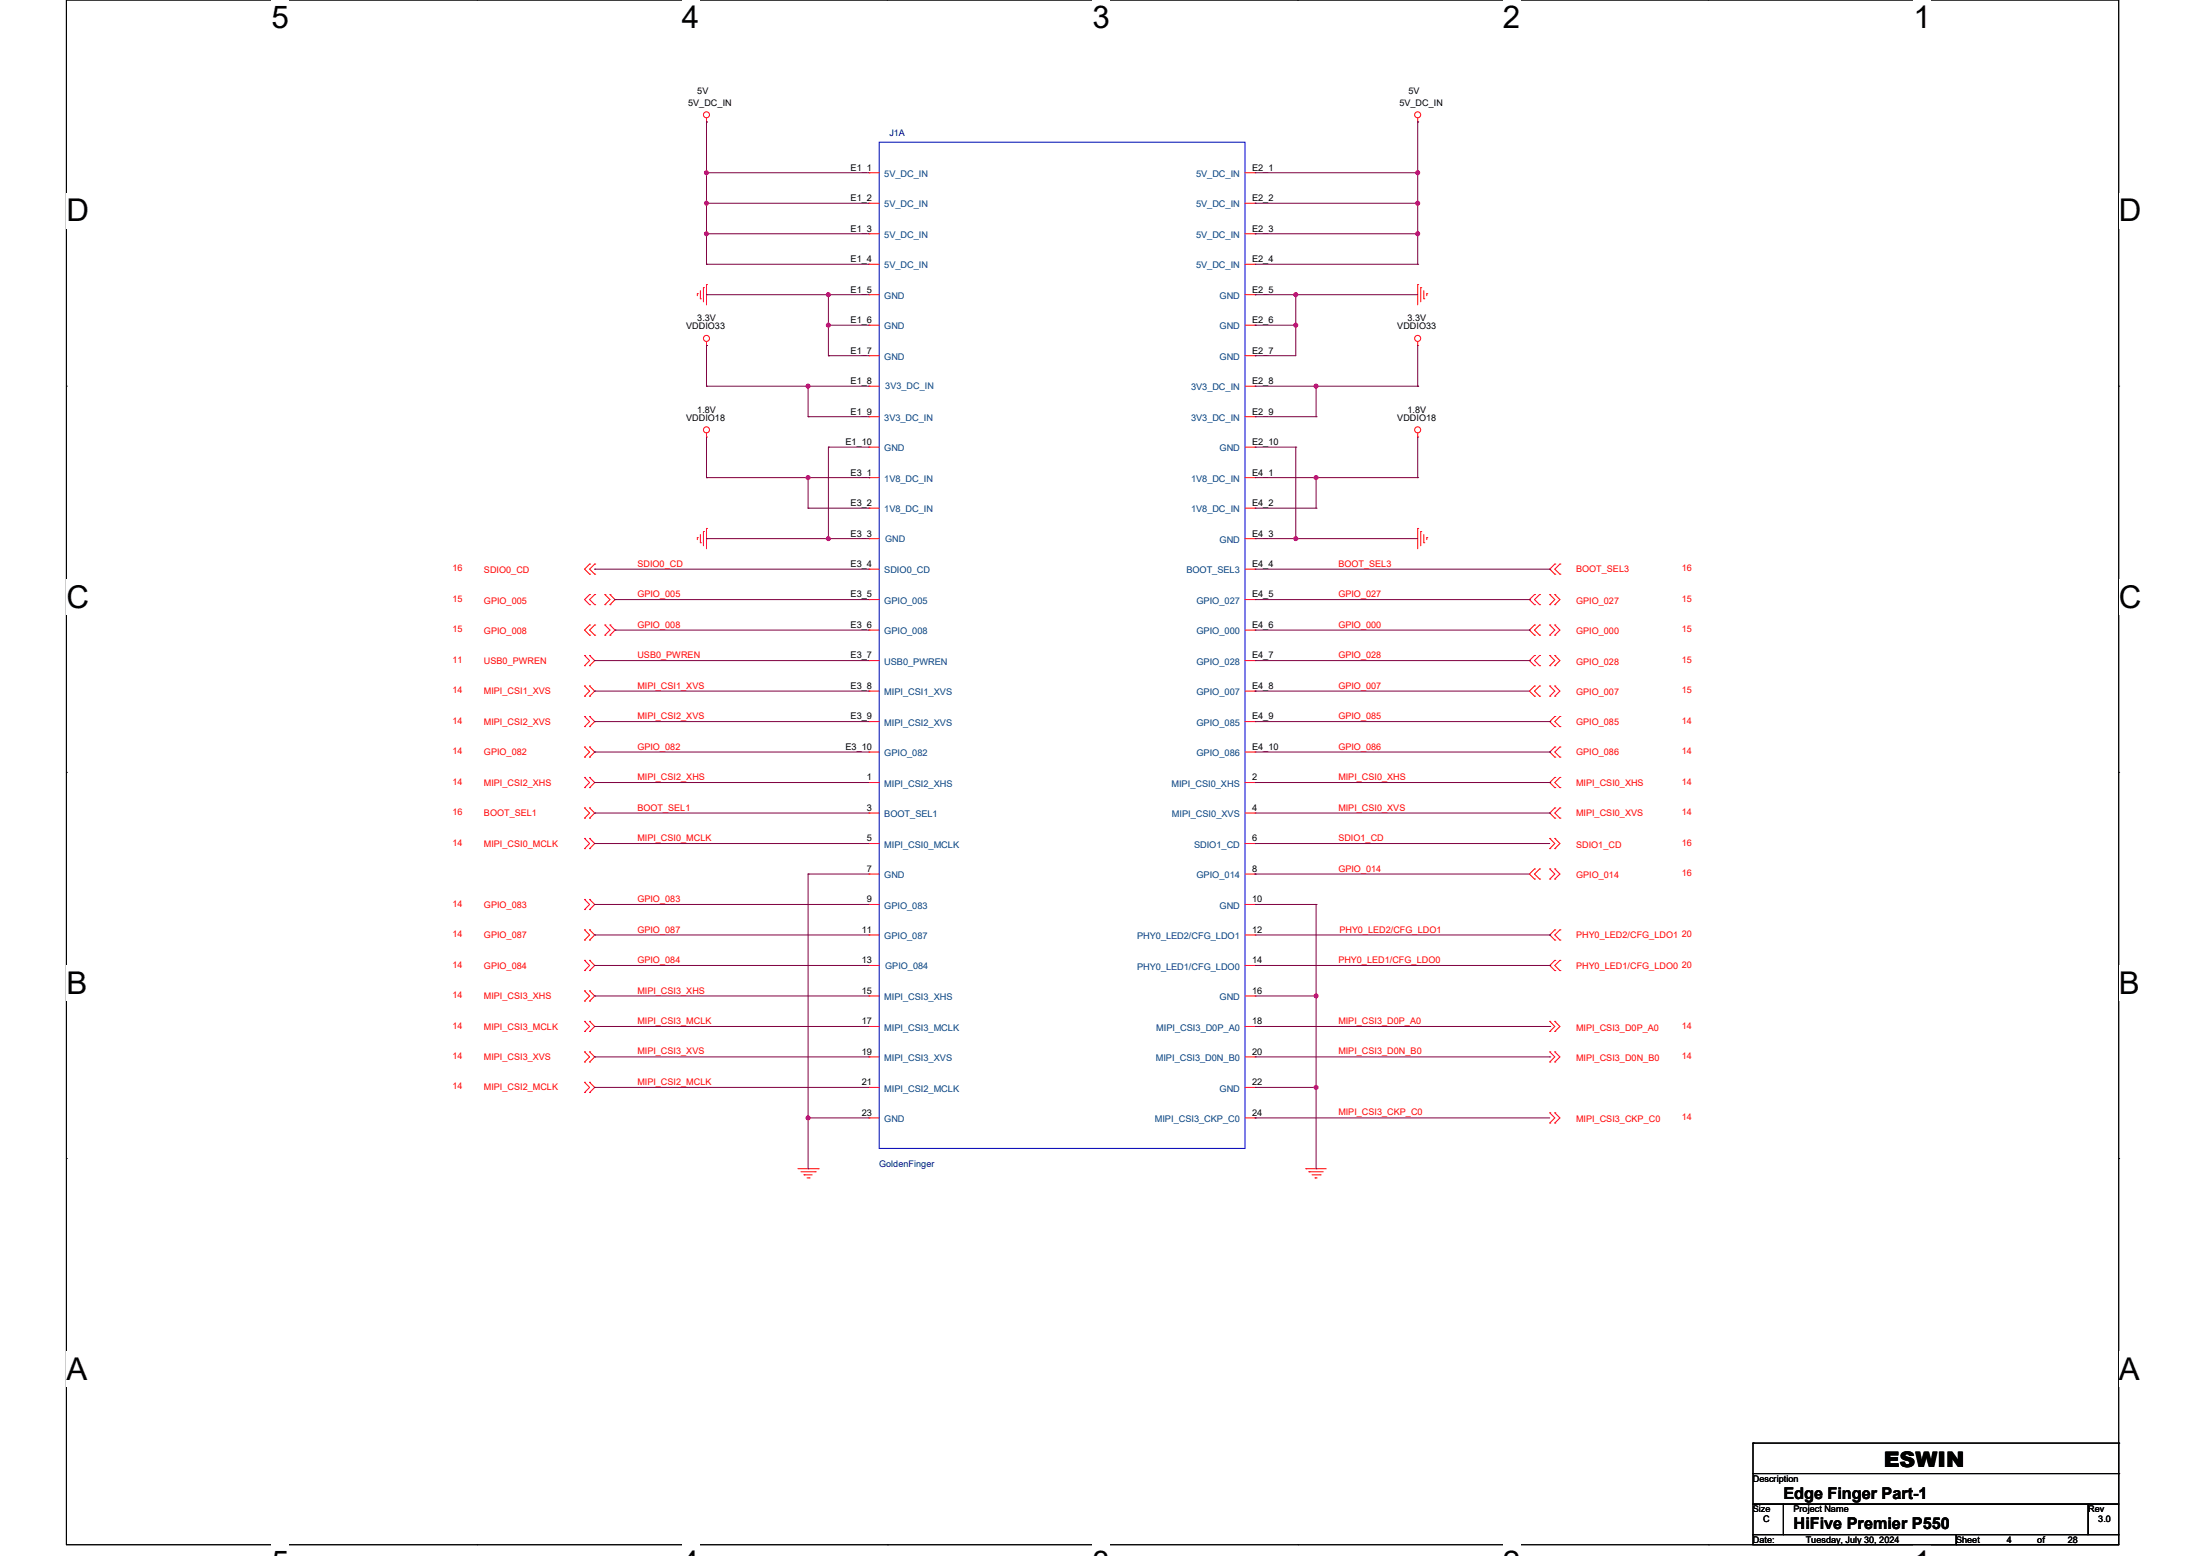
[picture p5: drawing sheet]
<svg xmlns="http://www.w3.org/2000/svg" width="297mm" height="210mm" viewBox="0 0 297 210" stroke-linecap="round" stroke-linejoin="round" font-family="sans-serif">
<path d="M9 0h277v208.5h-277z" fill="none" stroke="#000" stroke-width=".14"/>
<g fill="#fff">
<path d="M36.7 0h2.3v4.7h-2.3z"/>
<path d="M36.7 208.5h2.3v1.5h-2.3z"/>
</g>
<path d="M64.4 0h.1M64.4 208.5h.1" fill="none" stroke="#000" stroke-width=".14"/>
<g fill="#fff">
<path d="M92.1 0h2.3v4.7h-2.3z"/>
<path d="M92.1 208.5h2.3v1.5h-2.3z"/>
</g>
<path d="M119.8 0h.1M119.8 208.5h.1" fill="none" stroke="#000" stroke-width=".14"/>
<g fill="#fff">
<path d="M147.5 0h2.3v4.7h-2.3z"/>
<path d="M147.5 208.5h2.3v1.5h-2.3z"/>
</g>
<path d="M175.2 0h.1M175.2 208.5h.1" fill="none" stroke="#000" stroke-width=".14"/>
<g fill="#fff">
<path d="M202.9 0h2.3v4.7h-2.3z"/>
<path d="M202.9 208.5h2.3v1.5h-2.3z"/>
</g>
<path d="M230.6 0h.1M230.6 208.5h.1" fill="none" stroke="#000" stroke-width=".14"/>
<g fill="#fff">
<path d="M258.3 0h2.4v4.7h-2.4z"/>
<path d="M258.3 208.5h2.4v1.5h-2.4z"/>
<path d="M9 26.1h3v4.7h-3z"/>
<path d="M286 26.1h3.1v4.7h-3.1z"/>
<path d="M9 78.2h3v4.7h-3z"/>
<path d="M286 78.2h3.1v4.7h-3.1z"/>
</g>
<path d="M9 52.1h.1M286 52.1h.1" fill="none" stroke="#000" stroke-width=".14"/>
<g fill="#fff">
<path d="M9 130.3h2.8v4.7h-2.8z"/>
<path d="M286 130.3h2.9v4.7h-2.9z"/>
</g>
<path d="M9 104.2h.1M286 104.2h.1" fill="none" stroke="#000" stroke-width=".14"/>
<g fill="#fff">
<path d="M9 182.4h2.8v4.7h-2.8z"/>
<path d="M286 182.4h2.9v4.7h-2.9z"/>
</g>
<g fill="none" stroke="#000" stroke-width=".14">
<path d="M9 156.4h.1M286 156.4h.1M236.7 198.9h49.3v4.1h-49.3zM236.7 194.8h.1M236.7 194.8v4.1M236.7 194.8h49.3M286 194.8h.1M286 198.9h.1M286 194.8v4.1M236.7 203h4.1v4.1h-4.1zM236.7 207.1h27.4v1.4h-27.4zM240.8 203h41.1v4.1h-41.1z"/>
<path d="M264.1 207.1h21.9v1.4h-21.9zM281.9 203h4.1v4.1h-4.1z"/>
</g>
<g fill="none" stroke="#f00" stroke-width=".14">
<path d="M95.4 16.5h.1M95.4 15.9v.6M191.4 16.5h.1M191.4 15.9v.6M94.1 39.6h.1M94.1 39.6v.3M94.6 39.2v1.1M95 38.8h.1M95 38.8v1.9M95.4 38.4h.1M95.4 38.4v2.7M117.3 23.3h.1"/>
<path d="M117.3 27.4h.1M117.3 31.5h.1M117.3 35.7h.1M117.3 39.8h.1M117.3 23.3h1.4M117.3 27.4h1.4M117.3 31.5h1.4M117.3 35.7h1.4M117.3 39.8h1.4M168.1 23.3h1.3M168.1 27.4h1.3M168.1 31.5h1.3"/>
<path d="M168.1 35.7h1.3M168.1 39.8h1.3M169.4 23.3h.1M169.4 27.4h.1M169.4 31.5h.1M169.4 35.7h.1M169.4 39.8h.1M191.4 38.4h.1M191.4 38.4v2.7M191.8 38.8h.1M191.8 38.8v1.9M192.2 39.2v1.1"/>
<path d="M192.6 39.6h.1M192.6 39.6v.3M94.6 40.3h.1M95.4 46.6h.1M95.4 59h.1M95.4 46.1v.5M95.4 58.4v.6M117.3 43.9h.1M117.3 48h.1M117.3 52.1h.1M117.3 56.2h.1M117.3 43.9h1.4"/>
<path d="M117.3 48h1.4M117.3 52.1h1.4M117.3 56.2h1.4M168.1 43.9h1.3M168.1 48h1.3M168.1 52.1h1.3M168.1 56.2h1.3M169.4 43.9h.1M169.4 48h.1M169.4 52.1h.1M169.4 56.2h.1M191.4 46.6h.1"/>
<path d="M191.4 59h.1M191.4 46.1v.5M191.4 58.4v.6M192.2 40.3h.1M79.6 77.5h.1M79.6 76.1h.1M79.6 76.1l-.7 .7 .7 .7M80.3 77.5h.1M80.3 76.1h.1M80.3 76.1l-.7 .7 .7 .7M94.1 72.6h.1M94.1 72.6v.2"/>
<path d="M94.6 73.2h.1M94.6 72.1v1.1M95 71.7h.1M95 71.7v2M95.4 71.3h.1M95.4 71.3v2.8M117.3 60.3h.1M117.3 64.5h.1M117.3 68.6h.1M117.3 72.7h.1M117.3 76.8h.1M117.3 60.3h1.4"/>
<path d="M117.3 64.5h1.4M117.3 68.6h1.4M117.3 72.7h1.4M117.3 76.8h1.4M168.1 60.3h1.3M168.1 64.5h1.3M168.1 68.6h1.3M168.1 72.7h1.3M168.1 76.8h1.3M169.4 60.3h.1M169.4 64.5h.1M169.4 68.6h.1"/>
<path d="M169.4 72.7h.1M169.4 76.8h.1M191.4 71.3h.1M191.4 71.3v2.8M191.8 71.7h.1M191.8 71.7v2M192.2 73.2h.1M192.2 72.1v1.1M192.6 72.6h.1M192.6 72.6v.2M209.9 76.1h.1M209.9 77.5h.1"/>
<path d="M209.9 76.1l-.7 .7 .7 .7M210.6 77.5h.1M210.6 76.1h.1M210.6 76.1l-.7 .7 .7 .7M78.9 98.1h.1M78.9 96.7h.1M78.9 89.8h.1M78.9 88.5h.1M78.9 94h.1M78.9 92.6h.1M78.9 96.7l.7 .7-.7 .7M78.9 88.5l.7 .7-.7 .6"/>
<path d="M78.9 92.6l.7 .7-.7 .7M79.6 96.7h.1M79.6 98.1h.1M79.6 81.6h.1M79.6 80.2h.1M79.6 85.7h.1M79.6 84.3h.1M79.6 88.5h.1M79.6 89.8h.1M79.6 92.6h.1M79.6 94h.1M79.6 96.7l.7 .7-.7 .7"/>
<path d="M79.6 80.2l-.7 .7 .7 .7M79.6 84.3l-.7 .7 .7 .7M79.6 88.5l.7 .7-.7 .6M79.6 92.6l.7 .7-.7 .7M80.3 81.6h.1M80.3 80.2h.1M80.3 85.7h.1M80.3 84.3h.1M80.3 80.2l-.7 .7 .7 .7M80.3 84.3l-.7 .7 .7 .7M81.7 81.6h.1M81.7 80.2h.1"/>
<path d="M81.7 85.7h.1M81.7 84.3h.1M81.7 80.2l.6 .7-.6 .7M81.7 84.3l.6 .7-.6 .7M82.3 80.2h.1M82.3 81.6h.1M82.3 84.3h.1M82.3 85.7h.1M82.3 80.2l.7 .7-.7 .7M82.3 84.3l.7 .7-.7 .7M117.3 80.9h.1M117.3 85h.1"/>
<path d="M117.3 89.2h.1M117.3 93.3h.1M117.3 97.4h.1M117.3 80.9h1.4M117.3 85h1.4M117.3 89.2h1.4M117.3 93.3h1.4M117.3 97.4h1.4M168.1 80.9h1.3M168.1 85h1.3M168.1 89.2h1.3M168.1 93.3h1.3"/>
<path d="M168.1 97.4h1.3M169.4 80.9h.1M169.4 85h.1M169.4 89.2h.1M169.4 93.3h.1M169.4 97.4h.1M207.2 88.5h.1M207.2 89.8h.1M207.2 92.6h.1M207.2 94h.1M207.2 80.2h.1M207.2 81.6h.1"/>
<path d="M207.2 84.3h.1M207.2 85.7h.1M207.2 88.5l-.7 .7 .7 .6M207.2 92.6l-.7 .7 .7 .7M207.2 80.2l-.7 .7 .7 .7M207.2 84.3l-.7 .7 .7 .7M207.8 89.8h.1M207.8 88.5h.1M207.8 94h.1M207.8 92.6h.1M207.8 81.6h.1M207.8 80.2h.1"/>
<path d="M207.8 85.7h.1M207.8 84.3h.1M207.8 88.5l-.6 .7 .6 .6M207.8 92.6l-.6 .7 .6 .7M207.8 80.2l-.6 .7 .6 .7M207.8 84.3l-.6 .7 .6 .7M209.2 89.8h.1M209.2 88.5h.1M209.2 94h.1M209.2 92.6h.1M209.2 81.6h.1M209.2 80.2h.1"/>
<path d="M209.2 85.7h.1M209.2 84.3h.1M209.2 88.5l.7 .7-.7 .6M209.2 92.6l.7 .7-.7 .7M209.2 80.2l.7 .7-.7 .7M209.2 84.3l.7 .7-.7 .7M209.9 89.8h.1M209.9 88.5h.1M209.9 94h.1M209.9 92.6h.1M209.9 96.7h.1M209.9 98.1h.1"/>
<path d="M209.9 81.6h.1M209.9 80.2h.1M209.9 85.7h.1M209.9 84.3h.1M209.9 84.3l.7 .7-.7 .7M209.9 92.6l.7 .7-.7 .7M209.9 88.5l.7 .7-.7 .6M209.9 96.7l-.7 .7 .7 .7M209.9 80.2l.7 .7-.7 .7M210.6 98.1h.1M210.6 96.7h.1M210.6 96.7l-.7 .7 .7 .7"/>
<path d="M78.9 106.3h.1M78.9 104.9h.1M78.9 110.4h.1M78.9 109h.1M78.9 114.5h.1M78.9 113.2h.1M78.9 102.2h.1M78.9 100.8h.1M78.9 104.9l.7 .7-.7 .7M78.9 109l.7 .7-.7 .7M78.9 113.2l.7 .6-.7 .7M78.9 100.8l.7 .7-.7 .7"/>
<path d="M79.6 104.9h.1M79.6 106.3h.1M79.6 109h.1M79.6 110.4h.1M79.6 113.2h.1M79.6 114.5h.1M79.6 100.8h.1M79.6 102.2h.1M79.6 104.9l.7 .7-.7 .7M79.6 109l.7 .7-.7 .7M79.6 113.2l.7 .6-.7 .7M79.6 100.8l.7 .7-.7 .7"/>
<path d="M117.3 101.5h.1M117.3 105.6h.1M117.3 109.7h.1M117.3 113.8h.1M117.3 118h.1M117.3 101.5h1.4M117.3 105.6h1.4M117.3 109.7h1.4M117.3 113.8h1.4M117.3 118h1.4M168.1 101.5h1.3M168.1 105.6h1.3"/>
<path d="M168.1 109.7h1.3M168.1 113.8h1.3M168.1 118h1.3M169.4 101.5h.1M169.4 118h.1M169.4 105.6h.1M169.4 109.7h.1M169.4 113.8h.1M207.2 117.3h.1M207.2 118.6h.1M207.2 117.3l-.7 .7 .7 .6M207.8 118.6h.1"/>
<path d="M207.8 117.3h.1M207.8 117.3l-.6 .7 .6 .6M209.2 118.6h.1M209.2 117.3h.1M209.2 114.5h.1M209.2 113.2h.1M209.2 117.3l.7 .7-.7 .6M209.2 113.2l.7 .6-.7 .7M209.9 118.6h.1M209.9 117.3h.1M209.9 104.9h.1M209.9 106.3h.1"/>
<path d="M209.9 109h.1M209.9 110.4h.1M209.9 114.5h.1M209.9 113.2h.1M209.9 100.8h.1M209.9 102.2h.1M209.9 113.2l.7 .6-.7 .7M209.9 117.3l.7 .7-.7 .6M209.9 104.9l-.7 .7 .7 .7M209.9 109l-.7 .7 .7 .7M209.9 100.8l-.7 .7 .7 .7M210.6 106.3h.1"/>
<path d="M210.6 104.9h.1M210.6 110.4h.1M210.6 109h.1M210.6 102.2h.1M210.6 100.8h.1M210.6 104.9l-.7 .7 .7 .7M210.6 109l-.7 .7 .7 .7M210.6 100.8l-.7 .7 .7 .7M78.9 139.2h.1M78.9 137.8h.1M78.9 126.9h.1M78.9 125.5h.1"/>
<path d="M78.9 131h.1M78.9 129.6h.1M78.9 135.1h.1M78.9 133.7h.1M78.9 122.8h.1M78.9 121.4h.1M78.9 137.8l.7 .7-.7 .7M78.9 125.5l.7 .7-.7 .7M78.9 129.6l.7 .7-.7 .7M78.9 133.7l.7 .7-.7 .7M78.9 121.4l.7 .7-.7 .7M79.6 137.8h.1"/>
<path d="M79.6 139.2h.1M79.6 125.5h.1M79.6 126.9h.1M79.6 129.6h.1M79.6 131h.1M79.6 133.7h.1M79.6 135.1h.1M79.6 121.4h.1M79.6 122.8h.1M79.6 137.8l.7 .7-.7 .7M79.6 125.5l.7 .7-.7 .7M79.6 129.6l.7 .7-.7 .7"/>
<path d="M79.6 133.7l.7 .7-.7 .7M79.6 121.4l.7 .7-.7 .7M117.3 126.2h.1M117.3 130.3h.1M117.3 134.4h.1M117.3 138.5h.1M117.3 122.1h.1M117.3 126.2h1.4M117.3 130.3h1.4M117.3 134.4h1.4M117.3 138.5h1.4M117.3 122.1h1.4"/>
<path d="M168.1 126.2h1.3M168.1 130.3h1.3M168.1 134.4h1.3M168.1 138.5h1.3M168.1 122.1h1.3M169.4 126.2h.1M169.4 130.3h.1M169.4 134.4h.1M169.4 138.5h.1M169.4 122.1h.1M209.2 139.2h.1M209.2 137.8h.1"/>
<path d="M209.2 137.8l.7 .7-.7 .7M209.9 129.6h.1M209.9 131h.1M209.9 139.2h.1M209.9 137.8h.1M209.9 125.5h.1M209.9 126.9h.1M209.9 129.6l-.7 .7 .7 .7M209.9 137.8l.7 .7-.7 .7M209.9 125.5l-.7 .7 .7 .7M210.6 131h.1M210.6 129.6h.1"/>
<path d="M210.6 126.9h.1M210.6 125.5h.1M210.6 129.6l-.7 .7 .7 .7M210.6 125.5l-.7 .7 .7 .7M78.9 143.3h.1M78.9 142h.1M78.9 147.4h.1M78.9 146.1h.1M78.9 142l.7 .6-.7 .7M78.9 146.1l.7 .7-.7 .6M79.6 142h.1M79.6 143.3h.1"/>
<path d="M79.6 146.1h.1M79.6 147.4h.1M79.6 142l.7 .6-.7 .7M79.6 146.1l.7 .7-.7 .6M107.7 157.7h2.8M108.1 158.1h2M108.5 158.6h.1M108.5 158.6h1.1M109 159h.2M109.2 159h.1M110.1 158.1h.1M110.5 157.7h.1"/>
<path d="M117.3 142.6h.1M117.3 146.8h.1M117.3 150.9h.1M117.3 142.6h1.4M117.3 146.8h1.4M117.3 150.9h1.4M168.1 142.6h1.3M168.1 146.8h1.3M168.1 150.9h1.3M169.4 142.6h.1M169.4 146.8h.1M169.4 150.9h.1"/>
<path d="M176.3 157.7h.1M176.3 157.7h2.7M176.7 158.1h.1M176.7 158.1h1.9M177.1 158.6h1.1M177.5 159h.1M177.5 159h.3M178.2 158.6h.1M209.2 143.3h.1M209.2 142h.1M209.2 151.6h.1M209.2 150.2h.1"/>
<path d="M209.2 142l.7 .6-.7 .7M209.2 150.2l.7 .7-.7 .7M209.9 143.3h.1M209.9 142h.1M209.9 151.6h.1M209.9 150.2h.1M209.9 142l.7 .6-.7 .7M209.9 150.2l.7 .7-.7 .7"/>
<circle cx="95.4" cy="15.5" r=".4"/>
<circle cx="191.4" cy="15.5" r=".4"/>
<circle cx="95.4" cy="45.7" r=".41"/>
<circle cx="95.4" cy="58" r=".41"/>
<circle cx="191.4" cy="45.7" r=".41"/>
<circle cx="191.4" cy="58" r=".41"/>
</g>
<path d="M118.7 19.2h49.4v135.8h-49.4z" fill="none" stroke="#00f" stroke-width=".14"/>
<g fill="none" stroke="#800040" stroke-width=".14">
<path d="M95.4 16.5h.1M95.4 16.5v19.2M191.4 16.5h.1M191.4 16.5v19.2M95.4 27.4h.1M95.4 31.5h.1M95.4 35.7h.1M95.4 23.3h.1M95.4 39.8h.1M95.4 27.4h21.9M95.4 31.5h21.9M95.4 35.7h21.9"/>
<path d="M95.4 23.3h21.9M95.4 39.8h21.9M111.8 39.8h.1M111.8 39.8v8.2M169.4 27.4h.1M169.4 31.5h.1M169.4 39.8h.1M169.4 27.4h22M169.4 31.5h22M169.4 35.7h22M169.4 23.3h22M169.4 39.8h22"/>
<path d="M174.9 39.8h.1M174.9 39.8v8.2h-5.5M191.4 23.3h.1M191.4 27.4h.1M191.4 31.5h.1M191.4 35.7h.1M95.4 46.6h.1M95.4 52.1h.1M95.4 46.6v5.5M95.4 59v5.5M95.4 52.1h21.9M109.1 52.1h.1"/>
<path d="M109.1 56.2h.1M109.1 52.1v4.1M109.1 56.2h8.2M111.8 48h.1M111.8 43.9h.1M111.8 43.9h5.5M111.8 48h5.5M169.4 43.9h.1M169.4 48h.1M169.4 43.9h5.5M169.4 52.1h22M169.4 56.2h8.3"/>
<path d="M174.9 43.9h.1M177.7 52.1h.1M177.7 56.2h.1M177.7 52.1v4.1M191.4 52.1h.1M191.4 46.6v5.5M191.4 59v5.5M80.3 76.8h.1M80.3 76.8h37M95.4 64.5h.1M95.4 72.7h.1M95.4 64.5h21.9"/>
<path d="M95.4 72.7h21.9M109.1 64.5h.1M109.1 68.6h.1M109.1 64.5v4.1M109.1 68.6h8.2M111.8 60.3h.1M111.8 72.7h.1M111.8 60.3v12.4M111.8 60.3h5.5M117.3 64.5h.1M169.4 64.5h22M169.4 68.6h8.3"/>
<path d="M169.4 76.8h39.8M169.4 60.3h5.5M169.4 72.7h22M174.9 72.7h.1M174.9 60.3h.1M174.9 60.3v12.4M177.7 64.5h.1M177.7 68.6h.1M177.7 64.5v4.1M191.4 64.5h.1M209.2 76.8h.1M80.3 97.4h.1"/>
<path d="M80.3 89.2h.1M80.3 93.3h.1M80.3 97.4h37M80.3 89.2h37M80.3 93.3h37M83 80.9h.1M83 85h.1M83 80.9h34.3M83 85h34.3M169.4 93.3h.1M169.4 97.4h39.8M169.4 80.9h37.1"/>
<path d="M169.4 85h37.1M169.4 89.2h37.1M169.4 93.3h37.1M206.5 89.2h.1M206.5 80.9h.1M206.5 85h.1M209.2 97.4h.1M80.3 105.6h.1M80.3 109.7h.1M80.3 113.8h.1M80.3 101.5h.1M80.3 105.6h37"/>
<path d="M80.3 109.7h37M80.3 113.8h37M80.3 101.5h37M109.1 118h.1M109.1 118v39.7M109.1 118h8.2M169.4 118h.1M169.4 113.8h.1M169.4 105.6h39.8M169.4 109.7h39.8M169.4 113.8h39.8M169.4 118h37.1"/>
<path d="M169.4 101.5h39.8M209.2 105.6h.1M209.2 109.7h.1M209.2 101.5h.1M80.3 138.5h.1M80.3 126.2h.1M80.3 130.3h.1M80.3 134.4h.1M80.3 122.1h.1M80.3 130.3h37M80.3 138.5h37M80.3 134.4h37"/>
<path d="M80.3 126.2h37M80.3 122.1h37M169.4 130.3h39.8M169.4 138.5h39.8M169.4 134.4h8.3M169.4 126.2h39.8M169.4 122.1h8.3M177.7 134.4h.1M177.7 122.1h.1M177.7 122.1v35.6M209.2 130.3h.1M209.2 138.5h.1"/>
<path d="M209.2 126.2h.1M80.3 142.6h.1M80.3 146.8h.1M80.3 146.8h37M80.3 142.6h37M109.1 150.9h.1M109.1 157.7h.1M109.1 150.9h8.2M169.4 150.9h.1M169.4 146.8h8.3M169.4 142.6h39.8M169.4 150.9h39.8"/>
<path d="M177.7 157.7h.1M177.7 146.8h.1M209.2 142.6h.1"/>
</g>
<g fill="#f0f" stroke="#f0f" stroke-width=".14">
<circle cx="95.4" cy="31.5" r=".27"/>
<circle cx="191.4" cy="23.3" r=".27"/>
<circle cx="191.4" cy="27.4" r=".27"/>
<circle cx="191.4" cy="31.5" r=".27"/>
<circle cx="174.9" cy="43.9" r=".27"/>
<circle cx="177.7" cy="146.8" r=".27"/>
<circle cx="95.4" cy="27.4" r=".27"/>
<circle cx="95.4" cy="23.3" r=".27"/>
<circle cx="109.1" cy="150.9" r=".27"/>
<circle cx="174.9" cy="39.8" r=".27"/>
<circle cx="177.7" cy="52.1" r=".27"/>
<circle cx="177.7" cy="64.5" r=".27"/>
<circle cx="111.8" cy="39.8" r=".27"/>
<circle cx="111.8" cy="43.9" r=".27"/>
<circle cx="177.7" cy="134.4" r=".27"/>
<circle cx="111.8" cy="72.7" r=".27"/>
<circle cx="109.1" cy="52.1" r=".27"/>
<circle cx="174.9" cy="72.7" r=".27"/>
<circle cx="109.1" cy="64.5" r=".27"/>
</g>
<g font-size="4.2">
<text x="36.7" y="3.8">5</text>
<text x="92.1" y="3.8">4</text>
<text x="147.5" y="3.8">3</text>
<text x="202.9" y="3.8">2</text>
<text x="258.3" y="3.8">1</text>
<text x="9" y="29.9">D</text>
<text x="286" y="29.9">D</text>
<text x="9" y="82">C</text>
<text x="286" y="82">C</text>
<text x="9" y="134.1">B</text>
<text x="286" y="134.1">B</text>
<text x="9" y="186.2">A</text>
<text x="286" y="186.2">A</text>
</g>
<text font-size="2.9" x="254.3" y="197.9">ESWIN</text>
<g font-size="2.2">
<text x="240.8" y="202.3">Edge Finger Part-1</text>
<text x="242.1" y="206.4">HiFive Premier P550</text>
</g>
<g font-size="1.2">
<text x="92.9" y="14.3">5V_DC_IN</text>
<text x="94.1" y="12.6">5V</text>
<text x="188.9" y="14.3">5V_DC_IN</text>
<text x="190.1" y="12.6">5V</text>
<text x="114.8" y="23">E1_1</text>
<text x="169" y="23">E2_1</text>
<text x="114.8" y="27.1">E1_2</text>
<text x="169" y="27.1">E2_2</text>
<text x="114.8" y="31.3">E1_3</text>
<text x="114.8" y="35.4">E1_4</text>
<text x="169" y="31.3">E2_3</text>
<text x="169" y="35.4">E2_4</text>
<text x="114.8" y="39.5">E1_5</text>
<text x="169" y="39.5">E2_5</text>
<text x="92.6" y="44.4">VDDIO33</text>
<text x="94.1" y="43.3">3.3V</text>
<text x="114.8" y="43.6">E1_6</text>
<text x="114.8" y="47.7">E1_7</text>
<text x="169" y="43.6">E2_6</text>
<text x="169" y="47.7">E2_7</text>
<text x="188.6" y="44.4">VDDIO33</text>
<text x="190" y="43.3">3.3V</text>
<text x="114.8" y="51.8">E1_8</text>
<text x="169" y="51.8">E2_8</text>
<text x="92.6" y="56.8">VDDIO18</text>
<text x="94.1" y="55.7">1.8V</text>
<text x="114.8" y="56">E1_9</text>
<text x="169" y="56">E2_9</text>
<text x="188.6" y="56.8">VDDIO18</text>
<text x="190" y="55.7">1.8V</text>
<text x="114.1" y="60.1">E1_10</text>
<text x="114.8" y="64.2">E3_1</text>
<text x="169" y="60.1">E2_10</text>
<text x="169" y="64.2">E4_1</text>
<text x="114.8" y="68.3">E3_2</text>
<text x="169" y="68.3">E4_2</text>
<text x="114.8" y="72.4">E3_3</text>
<text x="114.8" y="76.5">E3_4</text>
<text x="169" y="72.4">E4_3</text>
<text x="169" y="76.5">E4_4</text>
<text x="114.8" y="80.6">E3_5</text>
<text x="169" y="80.6">E4_5</text>
<text x="114.8" y="84.8">E3_6</text>
<text x="114.8" y="88.9">E3_7</text>
<text x="169" y="84.8">E4_6</text>
<text x="169" y="88.9">E4_7</text>
<text x="114.8" y="93">E3_8</text>
<text x="169" y="93">E4_8</text>
<text x="114.1" y="101.2">E3_10</text>
<text x="114.8" y="97.1">E3_9</text>
<text x="169" y="97.1">E4_9</text>
<text x="169" y="101.2">E4_10</text>
<text x="117" y="105.3">1</text>
<text x="169" y="105.3">2</text>
<text x="117" y="109.4">3</text>
<text x="117" y="113.6">5</text>
<text x="169" y="109.4">4</text>
<text x="169" y="113.6">6</text>
<text x="117" y="117.7">7</text>
<text x="169" y="117.7">8</text>
<text x="116.3" y="125.9">11</text>
<text x="117" y="121.8">9</text>
<text x="169" y="125.9">12</text>
<text x="169" y="121.8">10</text>
<text x="116.3" y="130">13</text>
<text x="169" y="130">14</text>
<text x="116.3" y="134.1">15</text>
<text x="169" y="134.1">16</text>
<text x="116.3" y="138.2">17</text>
<text x="116.3" y="142.4">19</text>
<text x="169" y="138.2">18</text>
<text x="169" y="142.4">20</text>
<text x="116.3" y="146.5">21</text>
<text x="169" y="146.5">22</text>
<text x="116.3" y="150.6">23</text>
<text x="169" y="150.6">24</text>
<text x="236.6" y="200">Description</text>
<text x="236.6" y="204.1">Size</text>
<text x="236.6" y="208.2">Date:</text>
<text x="238" y="205.5">C</text>
<text x="242.1" y="204.1">Project Name</text>
<text x="243.8" y="208.2">Tuesday, July 30, 2024</text>
<text x="264.1" y="208.2">Sheet</text>
<text x="270.9" y="208.2">4</text>
<text x="275" y="208.2">of</text>
<text x="279.2" y="208.2">28</text>
<text x="281.9" y="204.1">Rev</text>
<text x="283.3" y="205.5">3.0</text>
</g>
<g font-size="1.2" fill="#004080">
<text x="119.4" y="23.9">5V_DC_IN</text>
<text x="161.5" y="23.9">5V_DC_IN</text>
<text x="119.4" y="28">5V_DC_IN</text>
<text x="161.5" y="28">5V_DC_IN</text>
<text x="119.4" y="32.1">5V_DC_IN</text>
<text x="161.5" y="32.1">5V_DC_IN</text>
<text x="119.4" y="36.2">5V_DC_IN</text>
<text x="119.4" y="40.3">GND</text>
<text x="161.5" y="36.2">5V_DC_IN</text>
<text x="164.6" y="40.3">GND</text>
<text x="119.4" y="44.4">GND</text>
<text x="164.6" y="44.4">GND</text>
<text x="119.4" y="48.6">GND</text>
<text x="119.5" y="52.5">3V3_DC_IN</text>
<text x="160.8" y="52.7">3V3_DC_IN</text>
<text x="164.6" y="48.6">GND</text>
<text x="119.4" y="56.8">3V3_DC_IN</text>
<text x="160.8" y="56.8">3V3_DC_IN</text>
<text x="119.4" y="60.9">GND</text>
<text x="119.4" y="65">1V8_DC_IN</text>
<text x="160.8" y="65">1V8_DC_IN</text>
<text x="164.6" y="60.9">GND</text>
<text x="119.4" y="69.1">1V8_DC_IN</text>
<text x="160.8" y="69.1">1V8_DC_IN</text>
<text x="119.4" y="77.4">SDIO0_CD</text>
<text x="119.5" y="73.1">GND</text>
<text x="160.2" y="77.4">BOOT_SEL3</text>
<text x="164.6" y="73.3">GND</text>
<text x="119.4" y="81.5">GPIO_005</text>
<text x="161.5" y="81.5">GPIO_027</text>
<text x="119.4" y="85.6">GPIO_008</text>
<text x="119.4" y="89.7">USB0_PWREN</text>
<text x="161.5" y="85.6">GPIO_000</text>
<text x="161.5" y="89.7">GPIO_028</text>
<text x="119.4" y="93.8">MIPI_CSI1_XVS</text>
<text x="161.5" y="93.8">GPIO_007</text>
<text x="119.4" y="97.9">MIPI_CSI2_XVS</text>
<text x="161.5" y="97.9">GPIO_085</text>
<text x="119.4" y="102.1">GPIO_082</text>
<text x="119.4" y="106.2">MIPI_CSI2_XHS</text>
<text x="158.1" y="106.2">MIPI_CSI0_XHS</text>
<text x="161.5" y="102.1">GPIO_086</text>
<text x="119.4" y="110.3">BOOT_SEL1</text>
<text x="158.2" y="110.3">MIPI_CSI0_XVS</text>
<text x="119.4" y="114.4">MIPI_CSI0_MCLK</text>
<text x="119.4" y="118.5">GND</text>
<text x="161.2" y="114.4">SDIO1_CD</text>
<text x="161.5" y="118.5">GPIO_014</text>
<text x="119.4" y="122.6">GPIO_083</text>
<text x="164.6" y="122.6">GND</text>
<text x="119.4" y="126.7">GPIO_087</text>
<text x="119.5" y="130.7">GPIO_084</text>
<text x="153.5" y="126.7">PHY0_LED2/CFG_LDO1</text>
<text x="153.5" y="130.9">PHY0_LED1/CFG_LDO0</text>
<text x="119.4" y="135">MIPI_CSI3_XHS</text>
<text x="164.6" y="135">GND</text>
<text x="119.4" y="139.1">MIPI_CSI3_MCLK</text>
<text x="119.4" y="143.2">MIPI_CSI3_XVS</text>
<text x="156" y="143.2">MIPI_CSI3_D0N_B0</text>
<text x="156.1" y="139.1">MIPI_CSI3_D0P_A0</text>
<text x="119.4" y="147.3">MIPI_CSI2_MCLK</text>
<text x="164.6" y="147.3">GND</text>
<text x="119.4" y="151.4">GND</text>
<text x="155.9" y="151.4">MIPI_CSI3_CKP_C0</text>
</g>
<g font-size="1.2" fill="#000080">
<text x="120.1" y="18.4">J1A</text>
<text x="118.7" y="157.5">GoldenFinger</text>
</g>
<g font-size="1.2" fill="#f00">
<text x="61.1" y="77.1">16</text>
<text x="65.3" y="77.4">SDIO0_CD</text>
<text x="86" y="76.5">SDIO0_CD</text>
<text x="180.7" y="76.5">BOOT_SEL3</text>
<text x="212.8" y="77.2">BOOT_SEL3</text>
<text x="227" y="77.1">16</text>
<text x="61.1" y="81.2">15</text>
<text x="65.3" y="81.5">GPIO_005</text>
<text x="86" y="80.6">GPIO_005</text>
<text x="180.7" y="80.6">GPIO_027</text>
<text x="212.8" y="81.5">GPIO_027</text>
<text x="227" y="81.2">15</text>
<text x="61.1" y="85.3">15</text>
<text x="61.1" y="89.4">11</text>
<text x="65.3" y="85.6">GPIO_008</text>
<text x="65.3" y="89.6">USB0_PWREN</text>
<text x="86" y="84.7">GPIO_008</text>
<text x="86" y="88.8">USB0_PWREN</text>
<text x="180.7" y="88.8">GPIO_028</text>
<text x="180.7" y="84.7">GPIO_000</text>
<text x="212.8" y="89.7">GPIO_028</text>
<text x="212.8" y="85.6">GPIO_000</text>
<text x="227" y="89.4">15</text>
<text x="227" y="85.3">15</text>
<text x="61.1" y="93.5">14</text>
<text x="65.3" y="93.7">MIPI_CSI1_XVS</text>
<text x="86" y="92.9">MIPI_CSI1_XVS</text>
<text x="180.7" y="92.9">GPIO_007</text>
<text x="212.8" y="93.8">GPIO_007</text>
<text x="227" y="93.5">15</text>
<text x="61.1" y="97.7">14</text>
<text x="61.1" y="101.8">14</text>
<text x="65.3" y="97.8">MIPI_CSI2_XVS</text>
<text x="65.3" y="101.9">GPIO_082</text>
<text x="86" y="97.1">MIPI_CSI2_XVS</text>
<text x="86" y="101.2">GPIO_082</text>
<text x="180.7" y="97.1">GPIO_085</text>
<text x="180.7" y="101.2">GPIO_086</text>
<text x="212.8" y="97.8">GPIO_085</text>
<text x="212.8" y="101.9">GPIO_086</text>
<text x="227" y="97.7">14</text>
<text x="227" y="101.8">14</text>
<text x="61.1" y="105.9">14</text>
<text x="65.3" y="106">MIPI_CSI2_XHS</text>
<text x="86" y="105.3">MIPI_CSI2_XHS</text>
<text x="180.7" y="105.3">MIPI_CSI0_XHS</text>
<text x="212.8" y="106">MIPI_CSI0_XHS</text>
<text x="227" y="105.9">14</text>
<text x="61.1" y="110">16</text>
<text x="65.3" y="110.1">BOOT_SEL1</text>
<text x="86" y="109.4">BOOT_SEL1</text>
<text x="86" y="113.5">MIPI_CSI0_MCLK</text>
<text x="180.7" y="109.4">MIPI_CSI0_XVS</text>
<text x="180.7" y="113.5">SDIO1_CD</text>
<text x="212.8" y="110.1">MIPI_CSI0_XVS</text>
<text x="227" y="110">14</text>
<text x="61.1" y="114.1">14</text>
<text x="65.3" y="114.3">MIPI_CSI0_MCLK</text>
<text x="180.7" y="117.6">GPIO_014</text>
<text x="212.8" y="118.5">GPIO_014</text>
<text x="212.8" y="114.4">SDIO1_CD</text>
<text x="227" y="118.2">16</text>
<text x="227" y="114.1">16</text>
<text x="61.1" y="122.4">14</text>
<text x="65.3" y="122.5">GPIO_083</text>
<text x="86" y="125.9">GPIO_087</text>
<text x="86" y="121.7">GPIO_083</text>
<text x="180.8" y="125.9">PHY0_LED2/CFG_LDO1</text>
<text x="61.1" y="126.5">14</text>
<text x="61.1" y="130.6">14</text>
<text x="65.3" y="126.6">GPIO_087</text>
<text x="65.3" y="130.7">GPIO_084</text>
<text x="86" y="130">GPIO_084</text>
<text x="180.7" y="130">PHY0_LED1/CFG_LDO0</text>
<text x="212.8" y="130.7">PHY0_LED1/CFG_LDO0</text>
<text x="212.8" y="126.6">PHY0_LED2/CFG_LDO1</text>
<text x="227" y="130.6">20</text>
<text x="227" y="126.5">20</text>
<text x="61.1" y="134.7">14</text>
<text x="65.3" y="134.8">MIPI_CSI3_XHS</text>
<text x="86" y="134.1">MIPI_CSI3_XHS</text>
<text x="61.1" y="138.8">14</text>
<text x="61.1" y="142.9">14</text>
<text x="65.3" y="138.9">MIPI_CSI3_MCLK</text>
<text x="65.3" y="143.1">MIPI_CSI3_XVS</text>
<text x="86" y="138.2">MIPI_CSI3_MCLK</text>
<text x="86" y="142.3">MIPI_CSI3_XVS</text>
<text x="180.7" y="138.2">MIPI_CSI3_D0P_A0</text>
<text x="180.7" y="142.3">MIPI_CSI3_D0N_B0</text>
<text x="212.8" y="139.1">MIPI_CSI3_D0P_A0</text>
<text x="212.8" y="143.2">MIPI_CSI3_D0N_B0</text>
<text x="227" y="138.8">14</text>
<text x="227" y="142.9">14</text>
<text x="61.1" y="147">14</text>
<text x="65.3" y="147.2">MIPI_CSI2_MCLK</text>
<text x="86" y="146.4">MIPI_CSI2_MCLK</text>
<text x="180.7" y="150.5">MIPI_CSI3_CKP_C0</text>
<text x="212.8" y="151.4">MIPI_CSI3_CKP_C0</text>
<text x="227" y="151.2">14</text>
</g>
</svg>
